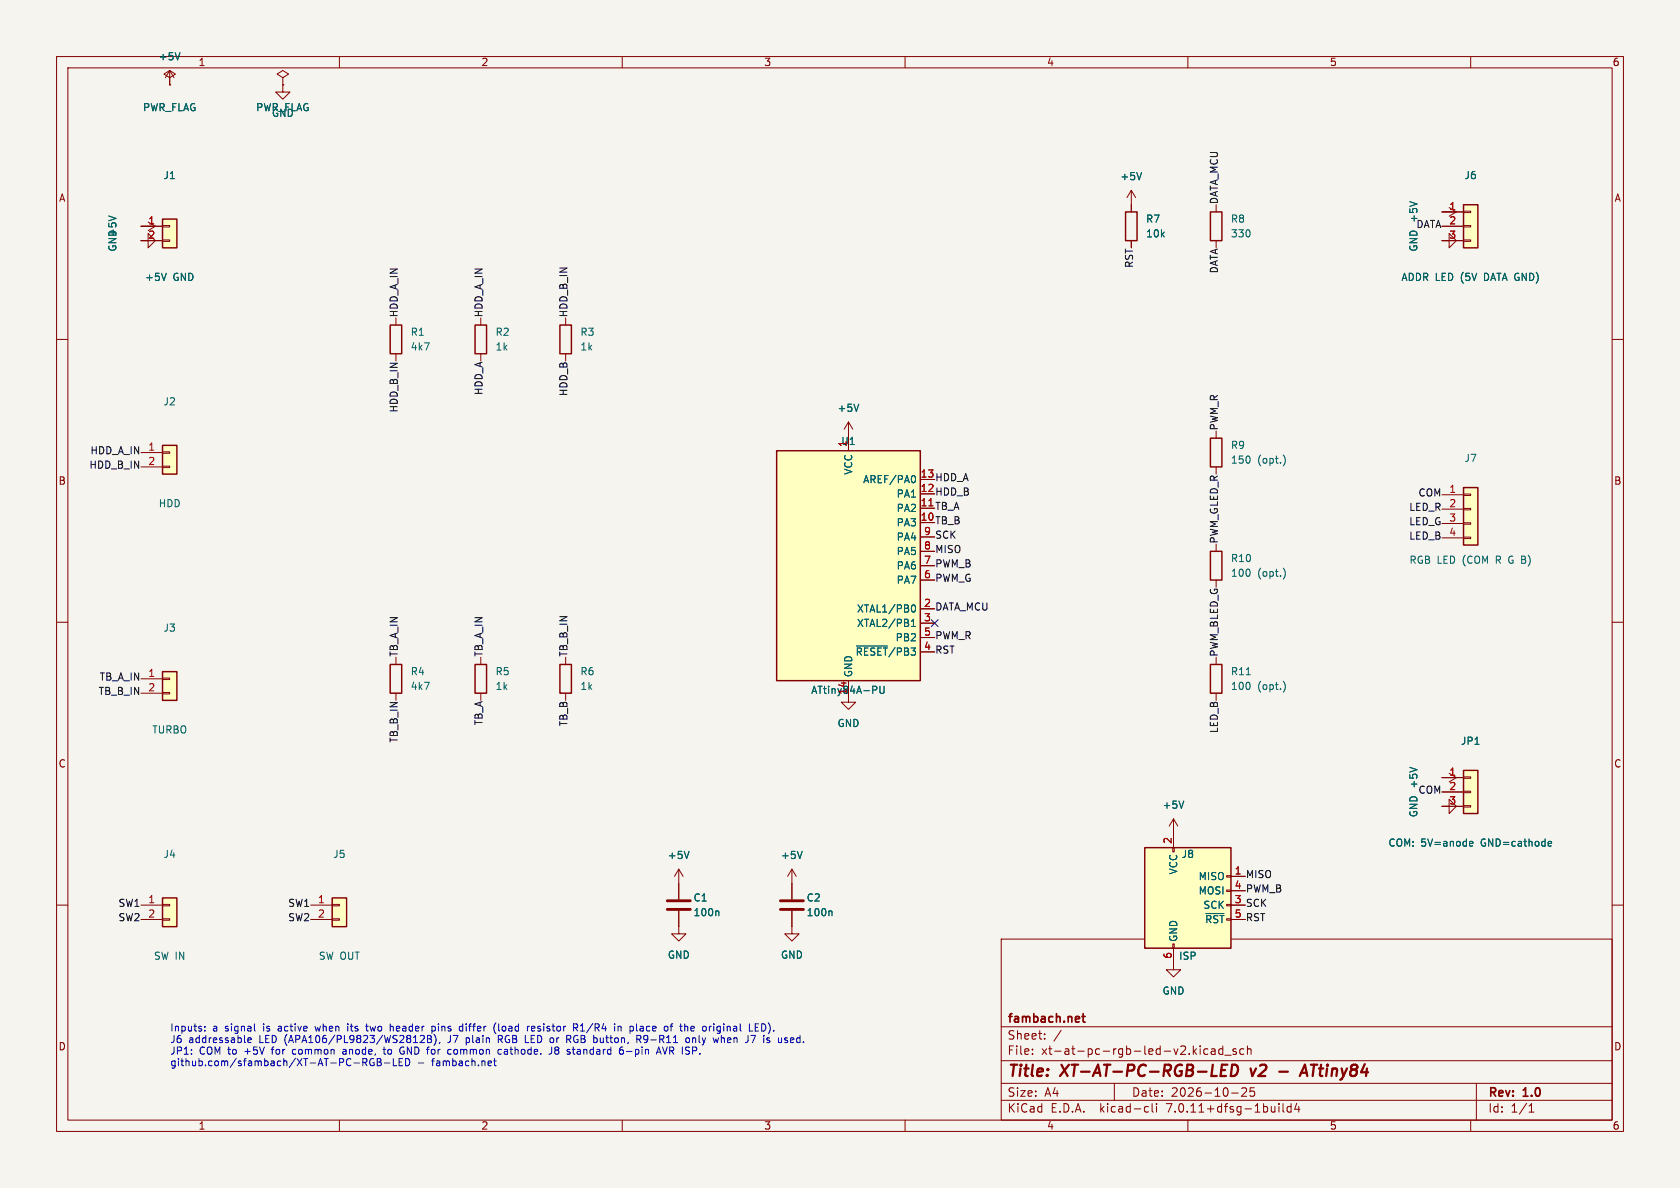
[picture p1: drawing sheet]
<svg xmlns="http://www.w3.org/2000/svg" width="297mm" height="210mm" viewBox="0 0 297 210" stroke-linecap="round" stroke-linejoin="round" font-family="sans-serif">
<path d="M0 0h297v210h-297z" fill="#f5f4ef" stroke="#f5f4ef" stroke-width=".18"/>
<g fill="none" stroke="#840000" stroke-width=".18">
<path d="M10 10h277v190h-277zM12 12h273v186h-273zM30 13.7l1-.6-1-.6-1 .6 1 .6v1.3M30 15h.1M30 12.5l-.8 1.2M30 12.5v2.5M30 12.5l.8 1.2M50 15v1.3h1.3l-1.3 1.2-1.3-1.2h1.3M50 13.7l1-.6-1-.6-1 .6 1 .6v1.3M50 15h.1M60 10v2M110 10v2"/>
<path d="M160 10v2M210 10v2M260 10v2M24.9 40h3.8M26.2 39.2l1.3 .8-1.3 .8M28.7 39.9h1.3v.2h-1.3zM200 33.6v3.9M200 33.6l-.8 1.3M200 33.6l.8 1.3M215 36.2v1.3M254.9 37.5h3.8M254.9 40h3.8"/>
<path d="M256.2 36.7l1.3 .8-1.3 .7M258.7 39.9h1.3v.2h-1.3zM258.7 37.3h1.3v.3h-1.3zM10 60h2M26.2 42.5v1.3l1.3-1.3-1.3-1.2v1.2h-1.3h3.8M28.7 42.4h1.3v.3h-1.3zM70 56.2v1.3M85 56.2v1.3M100 56.2v1.3M200 42.5v1.3M215 42.5v1.3M256.2 42.5v1.3l1.3-1.3-1.3-1.2v1.2h-1.3h3.8"/>
<path d="M258.7 42.4h1.3v.3h-1.3zM285 60h2M28.7 79.9h1.3v.2h-1.3zM70 62.5v1.3M85 62.5v1.3M100 62.5v1.3M150 74.6v5.1M150 74.6l-.8 1.3M150 74.6l.8 1.3M215 76.2v1.3M24.9 80h3.8M24.9 82.5h3.8"/>
<path d="M28.7 82.4h1.3v.3h-1.3zM162.7 92.4h2.5M162.7 89.8h2.5M162.7 87.3h2.5M162.7 84.8h2.5M162.7 97.5h2.5M162.7 94.9h2.5M215 82.5v1.3M215 96.2v1.3M254.9 87.5h3.8M254.9 90h3.8M254.9 92.5h3.8"/>
<path d="M254.9 95.1h3.8M258.7 95h1.3v.2h-1.3zM258.7 92.4h1.3v.3h-1.3zM258.7 89.9h1.3v.2h-1.3zM258.7 87.3h1.3v.3h-1.3zM10 110h2M28.7 119.9h1.3v.2h-1.3zM70 116.2v1.3M85 116.2v1.3M100 116.2v1.3M162.7 107.6h2.5M162.7 110.2h2.5"/>
<path d="M162.7 115.2h2.5M162.7 112.7h2.5M162.7 102.5h2.5M162.7 100h2.5M215 102.5v1.3M215 116.2v1.3M285 110h2M24.9 120h3.8M24.9 122.5h3.8M28.7 122.4h1.3v.3h-1.3zM70 122.5v1.3M85 122.5v1.3"/>
<path d="M100 122.5v1.3M150 120.3v3.8h1.3l-1.3 1.3-1.3-1.3h1.3M215 122.5v1.3M254.9 137.5h3.8M254.9 140h3.8M256.2 136.7l1.3 .8-1.3 .7M258.7 139.9h1.3v.2h-1.3zM258.7 137.3h1.3v.3h-1.3zM10 160h2M24.9 160h3.8M28.7 159.9h1.3v.2h-1.3zM54.9 160h3.8"/>
<path d="M58.7 159.9h1.3v.2h-1.3zM120 153.6l-.8 1.3M120 153.6v5.4M120 153.6l.8 1.3M140 153.6l-.8 1.3M140 153.6v5.4M140 153.6l.8 1.3M207.3 149.8h.3v.8h-.3zM207.5 144.8v5M207.5 144.8l-.8 1.2M207.5 144.8l.7 1.2M216.9 159.9h.7v.2h-.7z"/>
<path d="M216.9 157.3h.7v.3h-.7zM216.9 154.8h.7v.2h-.7zM217.6 160h2.6M217.6 154.9h2.6M217.6 157.5h2.6M256.2 142.5v1.3l1.3-1.3-1.3-1.2v1.2h-1.3h3.8M258.7 142.4h1.3v.3h-1.3zM285 160h2M24.9 162.5h3.8M28.7 162.4h1.3v.3h-1.3zM54.9 162.5h3.8M58.7 162.4h1.3v.3h-1.3z"/>
<path d="M120 161v4.1h1.3l-1.3 1.2-1.3-1.2h1.3M140 161v4.1h1.3l-1.3 1.2-1.3-1.2h1.3M177 166h108v32h-108zM207.3 166.9h.3v.7h-.3zM207.5 167.6v3.8h1.2l-1.2 1.3-1.3-1.3h1.3M217.6 162.5h2.6M60 198v2M110 198v2M160 198v2M177 194.5h108M177 191.5h108M177 187.5h108"/>
<path d="M177 181.5h108M182.5 186.3v.1M182.5 185.5v.1M184.7 183.6v.1M184.7 182.8v.1M187.6 182.1l-1.3 2M197 191.5v3M202.6 195.6l.4 .1M203 196.5l-.4 .1M203.7 195.1v1.3l.2 .2M204.5 195.1v.1M204.5 195.6v1"/>
<path d="M210 198v2M212.2 184.9v.1M212.2 185.4v1M213.5 185.5l-.4-.1-.3 .3v.4l.2 .2h.5M214.2 185.5h.5l.1 .9M214.8 185.8h-.5a.29 .29 0 0 0-.2 .3 .29 .29 0 0 0 .2 .3l.5-.1M216.2 185.5l-.5-.1-.2 .3v.4l.1 .2h.6M216.2 184.9v1.5M216.5 186.5h1.2M217.7 193.2h1.2M218.5 185.5l-.3-.1-.2 .2v.2l.5 .2v.3h-.5M219.5 192.4l.6-.1 .2 .1 .1 .3-.9 1.1h.9"/>
<path d="M219.9 185.5l-.4-.1-.3 .3v.4l.1 .2h.6M220.5 185.5l.2-.1 .4 .1 .1 .9M220.5 184.9v1.5M221.7 192.3h-.7v.7l.2-.1h.5l.1 .3-.1 .5-.2 .1-.5-.1M226.1 195.1v.1M226.1 195.6v1M226.8 195.1v1.3l.2 .2M228.2 195.7l-.4-.1-.3 .3v.4l.2 .2h.5M228.2 195.1v1.5M229.2 195l-.3 1.1h.9M229.6 195.6v1M260 198v2"/>
<path d="M261 191.5v6.5M270.3 196.6h.9M270.3 195.5l.4-.4v1.5"/>
</g>
<path d="M215.9 189.2h.7M217 188.2h-1l-.2 2h.9M217.8 188.2h.5a1.08 1.08 0 0 1 .6 1.1 1.08 1.08 0 0 1-.8 .9h-.5zM221.1 188.9l.3 1.3M226.2 189.4h1.5M229.8 190.2l.9-2 .4 2M230 189.6h1" fill="none" stroke="#840000" stroke-width=".4"/>
<path d="M191.3 179.7h.5M191.5 179.2v1.3l.3 .2" fill="none" stroke="#840000" stroke-width=".3"/>
<g fill="#ffffc2" stroke="#ffffc2" stroke-width=".18">
<path d="M137.3 79.7h25.4v40.6h-25.4z"/>
<path d="M58.7 158.7h2.6v5.1h-2.6z"/>
<path d="M202.4 149.8h15.2v17.8h-15.2z"/>
<path d="M258.7 36.2h2.6v7.6h-2.6z"/>
<path d="M258.7 86.2h2.6v10.2h-2.6z"/>
<path d="M258.7 136.2h2.6v7.6h-2.6z"/>
<path d="M28.7 158.7h2.6v5.1h-2.6z"/>
<path d="M28.7 118.7h2.6v5.1h-2.6z"/>
<path d="M28.7 78.7h2.6v5.1h-2.6z"/>
<path d="M28.7 38.7h2.6v5.1h-2.6z"/>
</g>
<g fill="none" stroke="#840000" stroke-width=".25">
<path d="M28.7 38.7h2.6v5.1h-2.6zM199 37.5h2v5h-2zM214 37.5h2v5h-2zM258.7 36.2h2.6v7.6h-2.6zM69 57.5h2v5h-2zM84 57.5h2v5h-2zM99 57.5h2v5h-2zM28.7 78.7h2.6v5.1h-2.6zM137.3 79.7h25.4v40.6h-25.4zM214 77.5h2v5h-2zM214 97.5h2v5h-2zM258.7 86.2h2.6v10.2h-2.6z"/>
<path d="M28.7 118.7h2.6v5.1h-2.6zM69 117.5h2v5h-2zM84 117.5h2v5h-2zM99 117.5h2v5h-2zM214 117.5h2v5h-2zM258.7 136.2h2.6v7.6h-2.6zM28.7 158.7h2.6v5.1h-2.6zM58.7 158.7h2.6v5.1h-2.6zM202.4 149.8h15.2v17.8h-15.2z"/>
</g>
<path d="M164.2 89.4h.7" fill="none" stroke="#a90000" stroke-width=".18"/>
<g fill="none" stroke="#006464" stroke-width=".18">
<path d="M31.8 9.3l-.4 1.3M19.2 38.2l1.3 .4M201.8 30.5l-.4 1.3M249.2 35.6l1.3 .5M29.4 48.3l-.4 1.3M151.8 71.4l-.4 1.3M161.5 84.1a.79 .79 0 0 1 0 1.2M226.9 80.5a1.49 1.49 0 0 1 0 1.8M151.4 114.2h5.5M161.1 110.7h.7M161.1 109.8l.4-.3v1.2M161.2 107.2l.2-.3a.68 .68 0 0 1 .5 .7 .68 .68 0 0 1-.5 .6l-.2-.2"/>
<path d="M220.3 119.3h.8M226.9 100.5a1.49 1.49 0 0 1 0 1.8M155 121.4v.5M155.6 121.3v1l.2 .3 .4-.1 .1-.2v-1M226.9 120.5a1.49 1.49 0 0 1 0 1.8M249.2 135.6l1.3 .5M121.8 150.5l-.4 1.3M141.8 150.5l-.4 1.3M209.3 141.6l-.4 1.3M259.8 149.4l.2 .2 .3-.1M259.8 148.9l.2-.2h.2l.2 .2v.1l-.6 .2M273.7 149.4l.2 .2 .3-.1"/>
<path d="M273.7 148.9l.2-.2h.2l.2 .2v.1l-.6 .2M126.9 161l.2 .2v.7M146.9 161l.2 .2v.7M213.2 161.5h3.2"/>
</g>
<path d="M118 159.2h4M138 159.2h4M118 160.8h4M138 160.8h4" fill="none" stroke="#840000" stroke-width=".51"/>
<g fill="none" stroke="#0000c2" stroke-width=".18">
<path d="M36.2 182.1v.2M36.2 181.5v.1M43.9 183.5v.7h.5M44.4 183.5v.3l-.6 .1M45 182.1l.2 .2M51.8 185.6l-.1 .5 .2 .3M55.7 181.4l.2 .9M61.1 185.9h-.3l-.2 .1v.3l.5 .1M61.5 181v.1M61.5 181.4v.9M64.5 187.8l.4 .6M64.6 181.4h.5"/>
<path d="M64.8 181v1.1l.3 .2M64.9 187.4l-.1 .3-.7 .1M65.4 187.4a.57 .57 0 0 0 0 .8 .57 .57 0 0 0 .7 .1v-.4h-.2M66.7 187.1v1.3l.7-.1v-.3l-.3-.3M66.7 187.7h.4M67.3 187.2l.1 .3-.3 .2M67.9 185.1v1.1l.3 .2M68 187.9h.9M69 181.5h.5v.8M69.5 187.1v1.3h.6M70.6 187.7h.4M71.2 187.1h-.6v1.3h.6"/>
<path d="M71.2 185.8h.3M71.5 186.2l-.3 .2-.3-.1M71.7 187.1v1.3a.67 .67 0 0 0 .7-.4 .67 .67 0 0 0-.2-.8M73.9 187.9h1M75 183.2v.4l-.8 .7h.8M75.6 183v1.3l.6-.1 .1-.3-.3-.3M75.6 183.6h.4M76.2 183.2v.2l-.2 .2M76.4 181.5l.3-.1 .3 .3-.2 .5h-.4M76.4 181.4v1.3M76.7 182.9a1.47 1.47 0 0 1 .1 1.8M77.8 184.2l-.2 .3"/>
<path d="M79.6 185.5l.2 .1M79.8 186.3l-.2 .1M80.3 185.6v.6M81.4 181.4l.4 .1M81.8 182.2l-.4 .1M81.8 181v1.3M82.4 184.2l.1 .1M82.4 183.5v1.2M82.5 183.5h-.1M86.7 187.6l.2 .3-.6 .1M86.8 188.3l-.1 .1M87.2 187.6h.5"/>
<path d="M87.4 182.4l.3 .3M87.4 187.1v1.1l.3 .2M87.7 180.8l-.3 .4M88.1 186.2l.2 .2 .3-.1M88.1 183.7h.5M88.2 181v1.1l.1 .2M88.4 183.7l.4 .6M88.6 183h-.5v1.3M88.6 185.6l-.3-.1-.2 .1M89.5 185.5l-.3 .1M89.6 185.9h-.3l-.2 .1 .1 .3 .4 .1M93.5 181.4h.1"/>
<path d="M94 181.8l.6-.1-.1-.2-.4-.1-.1 .2v.6h.5M97.5 185.1v.9l-.3 .4M98.1 185.2v.2l.2 .2M98.3 185.6l-.2 .3v.3l.2 .2 .4-.1M98.3 185.6h.3M98.6 185.6l.1 .1M98.7 185.6h-.1M100.5 183.7l.4 .6M100.9 183.2v.3l-.2 .2M101.2 185.5h.4M101.4 181h.5l.2 .2-.1 .4-.6 .1M101.5 186.4h.1"/>
<path d="M101.7 181.7l.4 .6M102.6 182.3h.7M102.6 181.4l.4-.4v1.3M109.3 181.5l.1-.1 .3 .1 .1 .8M109.3 181.4v.9M109.7 185.6h.3l.2 .2v.4l-.5 .2M110.8 185.9h.9M112.6 183.7l.6-.1 .1-.1v-.3l-.7-.2v1.3M112.9 183.7l.4 .6M113.6 181.4l-.4 .1M113.6 181.8h-.3l-.2 .2 .1 .2 .4 .1M113.8 183.3v.3l.2 .2"/>
<path d="M113.9 184.3h.3M116 186.4l.5-1.3 .4 1.3M116.2 186h.6M117.1 185.1l.4 1.3 .5-1.3M118.5 181.4h.4M118.9 181l-.2 .1M121.3 183.6l.2-.1 .3 .1 .1 .5-.1 .1-.3 .1-.2-.1zM122.3 181.4l.4 .1v.2l-.6 .1M122.4 183.5v.8M122.7 182.2l-.4 .1M122.8 183.5l-.4 .1M126.8 182.6l.3 .1"/>
<path d="M127 181.4l-.3 .3v.3l.3 .3M127.5 183v1.3M127.6 183.5l-.1 .1M133.5 182.3h.6M133.5 181h.6M133.5 181.6h.4M133.6 183l-.6 1.3M134.7 181a.64 .64 0 0 1 .7 .6 .64 .64 0 0 1-.7 .7zM139.8 183.5l-.1 .6 .2 .2h.3M140.3 183.8l-.6 .1"/>
</g>
<path d="M164.6 109.6l1.2 1.2M165.8 109.6l-1.2 1.2" fill="none" stroke="#000084" stroke-width=".18"/>
<g font-size="2.8" fill="#840000">
<text x="178" y="190.9">Title:</text>
<text x="187.7" y="190.9">XT-AT-PC-RGB-LED</text>
<text x="222" y="190.9">v2</text>
<text x="232.5" y="190.9">ATtiny84</text>
</g>
<g font-size="2.1" fill="#840000">
<text x="178" y="184">Sheet:</text>
<text x="178" y="181.2">fambach.net</text>
<text x="178" y="186.7">File:</text>
<text x="184.1" y="186.7">xt-at-pc-rgb-led-v2.kicad_sch</text>
<text x="178" y="196.9">KiCad</text>
<text x="178" y="194.1">Size:</text>
<text x="184.7" y="194.1">A4</text>
<text x="185.7" y="196.9">E.D.A.</text>
<text x="194.6" y="196.9">kicad-cli</text>
<text x="200" y="194.1">Date:</text>
<text x="206.5" y="196.9">7.0.11+dfsg-1build4</text>
<text x="207" y="194.1">2026-10-25</text>
<text x="263" y="194.3">Rev:</text>
<text x="263" y="196.9">Id:</text>
<text x="267.1" y="196.9">1/1</text>
<text x="269.4" y="194.3">1.0</text>
</g>
<g font-size="1.8" fill="#006464">
<text x="28" y="10.9">+5V</text>
<text x="25.2" y="19.9">PWR_FLAG</text>
<text x="45.2" y="19.9">PWR_FLAG</text>
<text x="48" y="20.9">GND</text>
<text x="28.8" y="31.9">J1</text>
<text x="198" y="32.1">+5V</text>
<text x="258.8" y="31.9">J6</text>
<text x="202.5" y="39.6">R7</text>
<text x="217.5" y="39.6">R8</text>
<text x="250.3" y="40.5">DATA</text>
<text x="20.8" y="44.6" transform="rotate(-90 20.8 44.6)">GND</text>
<text x="20.8" y="42" transform="rotate(-90 20.8 42)">+5V</text>
<text x="202.5" y="42.2">10k</text>
<text x="217.5" y="42.2">330</text>
<text x="250.8" y="44.6" transform="rotate(-90 250.8 44.6)">GND +5V</text>
<text x="25.5" y="49.9">+5V</text>
<text x="30.6" y="49.9">GND</text>
<text x="247.7" y="49.9">ADDR LED (5V</text>
<text x="262.7" y="49.9">DATA GND)</text>
<text x="72.5" y="59.6">R1</text>
<text x="87.5" y="59.6">R2</text>
<text x="102.5" y="59.6">R3</text>
<text x="72.5" y="62.2">4k7</text>
<text x="87.5" y="62.2">1k</text>
<text x="102.5" y="62.2">1k</text>
<text x="28.8" y="71.9">J2</text>
<text x="148" y="73">+5V</text>
<text x="148.6" y="78.9">U1</text>
<text x="217.5" y="79.6">R9</text>
<text x="217.5" y="82.2">150</text>
<text x="222.3" y="82.2">(opt.)</text>
<text x="258.8" y="81.9">J7</text>
<text x="28" y="89.9">HDD</text>
<text x="150.9" y="84" transform="rotate(-90 150.9 84)">VCC</text>
<text x="152.5" y="85.6">AREF/PA0</text>
<text x="158.4" y="88.2">PA1</text>
<text x="158.4" y="93.2">PA3</text>
<text x="158.4" y="90.7">PA2</text>
<text x="158.4" y="95.8">PA4</text>
<text x="158.4" y="100.9">PA6</text>
<text x="158.4" y="98.3">PA5</text>
<text x="217.5" y="99.6">R10</text>
<text x="249.1" y="99.9">RGB LED (COM</text>
<text x="264.7" y="99.9">R G B)</text>
<text x="158.4" y="103.4">PA7</text>
<text x="217.5" y="102.2">100</text>
<text x="222.3" y="102.2">(opt.)</text>
<text x="28.8" y="111.9">J3</text>
<text x="151.4" y="108.5">XTAL1/PB0</text>
<text x="151.4" y="111">XTAL2/PB1</text>
<text x="158.2" y="113.6">PB2</text>
<text x="72.5" y="119.6">R4</text>
<text x="87.5" y="119.6">R5</text>
<text x="102.5" y="119.6">R6</text>
<text x="150.9" y="119.8" transform="rotate(-90 150.9 119.8)">GND</text>
<text x="151.2" y="116.1">~{RESET}/PB3</text>
<text x="217.5" y="119.6">R11</text>
<text x="72.5" y="122.2">4k7</text>
<text x="87.5" y="122.2">1k</text>
<text x="102.5" y="122.2">1k</text>
<text x="143.3" y="122.9">ATtiny84A-PU</text>
<text x="217.5" y="122.2">100</text>
<text x="222.3" y="122.2">(opt.)</text>
<text x="26.8" y="129.9">TURBO</text>
<text x="148" y="128.7">GND</text>
<text x="258.2" y="131.9">JP1</text>
<text x="205.4" y="143.2">+5V</text>
<text x="250.7" y="140.5">COM</text>
<text x="245.4" y="149.9">COM: 5V=anode</text>
<text x="250.8" y="144.6" transform="rotate(-90 250.8 144.6)">GND +5V</text>
<text x="261.9" y="149.9">GND=cathode</text>
<text x="28.8" y="151.9">J4</text>
<text x="58.8" y="151.9">J5</text>
<text x="118" y="152.1">+5V</text>
<text x="138" y="152.1">+5V</text>
<text x="208.3" y="154.7" transform="rotate(-90 208.3 154.7)">VCC</text>
<text x="208.8" y="151.9">J8</text>
<text x="211.8" y="155.8">MISO</text>
<text x="122.5" y="159.6">C1</text>
<text x="142.5" y="159.6">C2</text>
<text x="211.8" y="158.3">MOSI</text>
<text x="212.7" y="160.9">SCK</text>
<text x="122.5" y="162.2">100n</text>
<text x="142.5" y="162.2">100n</text>
<text x="208.3" y="166.6" transform="rotate(-90 208.3 166.6)">GND</text>
<text x="213" y="163.4">~{RST}</text>
<text x="27.1" y="169.9">SW IN</text>
<text x="56.3" y="169.9">SW OUT</text>
<text x="118" y="169.7">GND</text>
<text x="138" y="169.7">GND</text>
<text x="208.4" y="169.9">ISP</text>
<text x="205.4" y="176">GND</text>
</g>
<g font-size="1.8" fill="#840000">
<text x="35" y="11.9">1</text>
<text x="85" y="11.9">2</text>
<text x="135" y="11.9">3</text>
<text x="185" y="11.9">4</text>
<text x="235" y="11.9">5</text>
<text x="285" y="11.9">6</text>
<text x="10.3" y="35.9">A</text>
<text x="285.3" y="35.9">A</text>
<text x="10.3" y="85.9">B</text>
<text x="285.3" y="85.9">B</text>
<text x="10.3" y="135.9">C</text>
<text x="285.3" y="135.9">C</text>
<text x="10.3" y="185.9">D</text>
<text x="285.3" y="185.9">D</text>
<text x="35" y="199.9">1</text>
<text x="85" y="199.9">2</text>
<text x="135" y="199.9">3</text>
<text x="185" y="199.9">4</text>
<text x="235" y="199.9">5</text>
<text x="285" y="199.9">6</text>
</g>
<g font-size="1.8" fill="#a90000">
<text x="26.1" y="39.7">1</text>
<text x="256.1" y="37.2">1</text>
<text x="256.1" y="39.7">2</text>
<text x="26.1" y="42.3">2</text>
<text x="256.1" y="42.3">3</text>
<text x="26.1" y="79.7">1</text>
<text x="26.1" y="82.3">2</text>
<text x="149.7" y="79.1" transform="rotate(-90 149.7 79.1)">1</text>
<text x="162.7" y="89.6">11</text>
<text x="162.7" y="87">12</text>
<text x="162.7" y="84.5">13</text>
<text x="256.1" y="87.2">1</text>
<text x="256.1" y="89.7">2</text>
<text x="162.7" y="92.1">10</text>
<text x="163.3" y="94.7">9</text>
<text x="256.1" y="92.3">3</text>
<text x="256.1" y="94.8">4</text>
<text x="163.3" y="99.7">7</text>
<text x="163.3" y="97.2">8</text>
<text x="163.3" y="107.4">2</text>
<text x="163.3" y="102.3">6</text>
<text x="163.3" y="109.9">3</text>
<text x="163.3" y="112.4">5</text>
<text x="26.1" y="119.7">1</text>
<text x="163.3" y="115">4</text>
<text x="26.1" y="122.3">2</text>
<text x="149.7" y="122.9" transform="rotate(-90 149.7 122.9)">14</text>
<text x="256.1" y="137.2">1</text>
<text x="256.1" y="139.7">2</text>
<text x="256.1" y="142.3">3</text>
<text x="207.2" y="149.3" transform="rotate(-90 207.2 149.3)">2</text>
<text x="218.2" y="154.7">1</text>
<text x="26.1" y="159.7">1</text>
<text x="56.1" y="159.7">1</text>
<text x="218.2" y="159.7">3</text>
<text x="218.2" y="157.2">4</text>
<text x="26.1" y="162.3">2</text>
<text x="56.1" y="162.3">2</text>
<text x="218.2" y="162.3">5</text>
<text x="207.2" y="169.6" transform="rotate(-90 207.2 169.6)">6</text>
</g>
<g font-size="1.8" fill="#0f0f0f">
<text x="215.5" y="36.2" transform="rotate(-90 215.5 36.2)">DATA_MCU</text>
<text x="200.5" y="47.5" transform="rotate(-90 200.5 47.5)">RST</text>
<text x="215.5" y="48.4" transform="rotate(-90 215.5 48.4)">DATA</text>
<text x="70.5" y="56.2" transform="rotate(-90 70.5 56.2)">HDD_A_IN</text>
<text x="85.5" y="56.2" transform="rotate(-90 85.5 56.2)">HDD_A_IN</text>
<text x="100.5" y="56.2" transform="rotate(-90 100.5 56.2)">HDD_B_IN</text>
<text x="85.5" y="69.9" transform="rotate(-90 85.5 69.9)">HDD_A</text>
<text x="100.5" y="70.1" transform="rotate(-90 100.5 70.1)">HDD_B</text>
<text x="70.5" y="73" transform="rotate(-90 70.5 73)">HDD_B_IN</text>
<text x="215.5" y="76.2" transform="rotate(-90 215.5 76.2)">PWM_R</text>
<text x="15.7" y="83.1">HDD_B_IN</text>
<text x="15.9" y="80.5">HDD_A_IN</text>
<text x="165.2" y="85.3">HDD_A</text>
<text x="165.2" y="87.8">HDD_B</text>
<text x="250.7" y="88">COM</text>
<text x="165.2" y="95.4">SCK</text>
<text x="165.2" y="92.9">TB_B</text>
<text x="165.2" y="90.4">TB_A</text>
<text x="249" y="95.6">LED_B</text>
<text x="249" y="90.5">LED_R</text>
<text x="249" y="93.1">LED_G</text>
<text x="165.2" y="100.5">PWM_B</text>
<text x="165.2" y="98">MISO</text>
<text x="215.5" y="96.2" transform="rotate(-90 215.5 96.2)">PWM_GLED_R</text>
<text x="165.2" y="103.1">PWM_G</text>
<text x="165.2" y="108.1">DATA_MCU</text>
<text x="165.2" y="113.2">PWM_R</text>
<text x="70.5" y="116.2" transform="rotate(-90 70.5 116.2)">TB_A_IN</text>
<text x="85.5" y="116.2" transform="rotate(-90 85.5 116.2)">TB_A_IN</text>
<text x="100.5" y="116.2" transform="rotate(-90 100.5 116.2)">TB_B_IN</text>
<text x="165.2" y="115.8">RST</text>
<text x="215.5" y="116.2" transform="rotate(-90 215.5 116.2)">PWM_BLED_G</text>
<text x="17.3" y="123.1">TB_B_IN</text>
<text x="17.5" y="120.5">TB_A_IN</text>
<text x="70.5" y="131.4" transform="rotate(-90 70.5 131.4)">TB_B_IN</text>
<text x="85.5" y="128.3" transform="rotate(-90 85.5 128.3)">TB_A</text>
<text x="100.5" y="128.5" transform="rotate(-90 100.5 128.5)">TB_B</text>
<text x="215.5" y="129.7" transform="rotate(-90 215.5 129.7)">LED_B</text>
<text x="220.2" y="155.4">MISO</text>
<text x="20.8" y="160.5">SW1</text>
<text x="50.8" y="160.5">SW1</text>
<text x="220.2" y="158">PWM_B</text>
<text x="220.2" y="160.5">SCK</text>
<text x="20.8" y="163.1">SW2</text>
<text x="50.8" y="163.1">SW2</text>
<text x="220.2" y="163.1">RST</text>
</g>
<g font-size="1.8" fill="#0000c2">
<text x="30" y="182.5">Inputs:</text>
<text x="30" y="184.6">J6</text>
<text x="33.3" y="184.6">addressable</text>
<text x="37.6" y="182.5">a</text>
<text x="39.9" y="182.5">signal</text>
<text x="45.9" y="184.6">LED (APA106/PL9823/WS2812B),</text>
<text x="46.8" y="182.5">is</text>
<text x="49.6" y="182.5">active</text>
<text x="56.4" y="182.5">when</text>
<text x="62.3" y="182.5">its</text>
<text x="65.8" y="182.5">two</text>
<text x="70.2" y="182.5">header</text>
<text x="77.8" y="182.5">pins</text>
<text x="79.7" y="184.6">J7</text>
<text x="82.9" y="182.5">differ</text>
<text x="83" y="184.6">plain</text>
<text x="88.9" y="184.6">RGB LED or</text>
<text x="89.1" y="182.5">(load</text>
<text x="95.3" y="182.5">resistor</text>
<text x="101.6" y="184.6">RGB button,</text>
<text x="103.6" y="182.5">R1/R4</text>
<text x="111.1" y="182.5">in</text>
<text x="114" y="182.5">place</text>
<text x="114.4" y="184.6">R9-R11</text>
<text x="120.3" y="182.5">of</text>
<text x="123.3" y="184.6">only</text>
<text x="123.4" y="182.5">the</text>
<text x="127.5" y="182.5">original</text>
<text x="128.4" y="184.6">when</text>
<text x="134.3" y="184.6">J7</text>
<text x="135.9" y="182.5">LED).</text>
<text x="137.7" y="184.6">is</text>
<text x="140.5" y="184.6">used.</text>
<text x="30" y="186.6">JP1:</text>
<text x="30" y="188.7">github.com/sfambach/XT-AT-PC-RGB-LED</text>
<text x="35.2" y="186.6">COM to</text>
<text x="43.5" y="186.6">+5V</text>
<text x="48.5" y="186.6">for</text>
<text x="52.4" y="186.6">common</text>
<text x="61.5" y="186.6">anode,</text>
<text x="68.9" y="186.6">to</text>
<text x="72" y="186.6">GND for</text>
<text x="76.5" y="188.7">fambach.net</text>
<text x="80.8" y="186.6">common</text>
<text x="89.9" y="186.6">cathode.</text>
<text x="99.2" y="186.6">J8</text>
<text x="102.6" y="186.6">standard</text>
<text x="112" y="186.6">6-pin</text>
<text x="118.9" y="186.6">AVR ISP.</text>
</g>
</svg>
